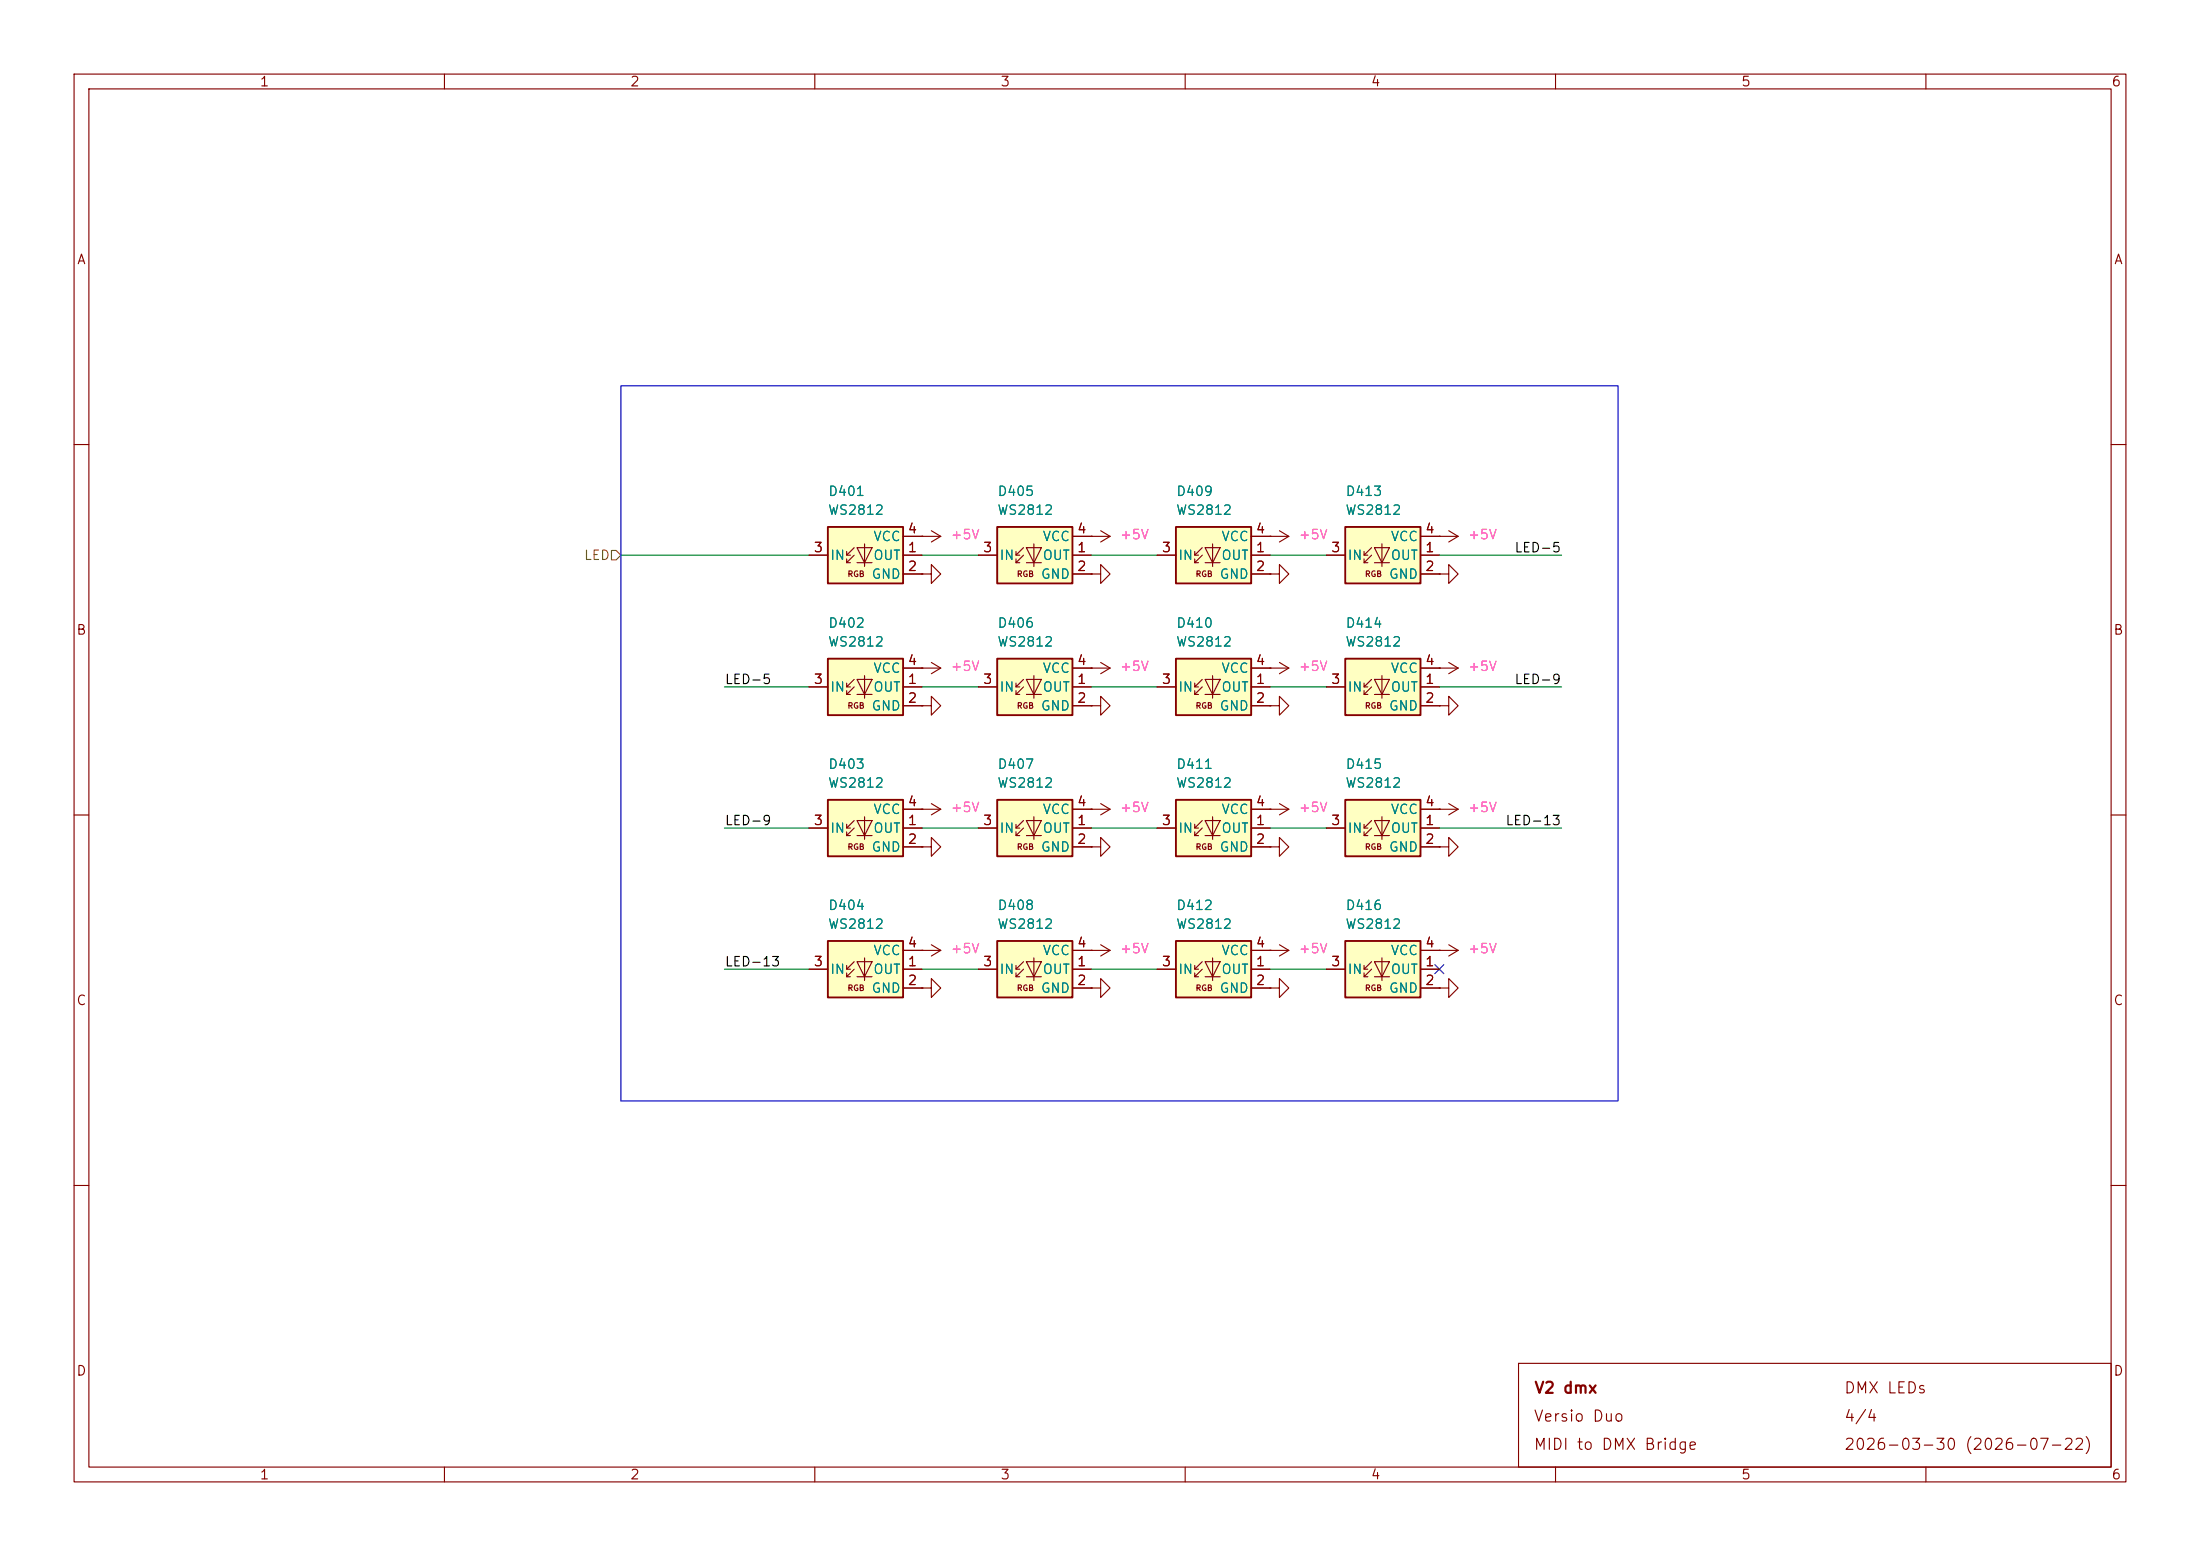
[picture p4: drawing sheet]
<svg xmlns="http://www.w3.org/2000/svg" width="297mm" height="210mm" viewBox="0 0 297 210" stroke-linecap="round" stroke-linejoin="round" font-family="sans-serif">
<g fill="none" stroke="#840000" stroke-width=".15">
<path d="M10 10h277v190h-277zM12 12h273v186h-273zM60 10v2M110 10v2M160 10v2M210 10v2M260 10v2M10 60h2M124.5 72.4h.1M124.5 77.5h1.2v-1.3l1.3 1.3-1.3 1.2v-1.2M124.5 77.5h.1M124.5 72.4h2.5"/>
<path d="M125.7 71.6l1.3 .8M127 72.4l-1.3 .8M147.3 72.4h.1M147.3 72.4h2.6M148.6 71.6l1.3 .8M149.9 72.4l-1.3 .8M285 60h2M10 110h2M285 110h2M194.3 128.3h.1M194.3 128.3h2.5M195.6 127.5l1.2 .8"/>
<path d="M196.8 128.3l-1.2 .7M10 160h2M285 160h2M60 198v2M110 198v2M160 198v2M205 184h80v14h-80zM210 198v2M260 198v2"/>
</g>
<path d="M111.8 88.9h10.1v7.6h-10.1z" fill="#ffffc2"/>
<path d="M111.8 88.9h10.1v7.6h-10.1z" fill="none" stroke="#840000" stroke-width=".25"/>
<path d="M109.2 92.7h2.6M114.3 92.7h.5M114.3 93.7h.5M115.3 91.7l-1 1v-.5M115.3 92.7l-1 1v-.5M115.7 91.7h2l-1 2zM115.7 93.7h2M116.7 91.2v3M121.9 92.7h2.6M121.9 95.3h2.6M121.9 90.2h2.6" fill="none" stroke="#840000" stroke-width=".15"/>
<path d="M181.6 108h10.2v7.6h-10.2z" fill="#ffffc2"/>
<path d="M181.6 108h10.2v7.6h-10.2z" fill="none" stroke="#840000" stroke-width=".25"/>
<g fill="none" stroke="#840000" stroke-width=".15">
<path d="M147.3 95.3h1.3v-1.3l1.3 1.3-1.3 1.2v-1.2M147.3 95.3h.1M179.1 111.8h2.5M184.1 111.8h.6M184.1 112.8h.6M185.2 110.7l-1.1 1.1v-.5M185.2 111.8l-1.1 1v-.5M185.5 110.7h2.1l-1 2.1zM185.5 112.8h2.1M186.6 110.2v3.1M191.8 111.8h2.5M191.8 114.3h2.5"/>
<path d="M191.8 109.2h2.5"/>
</g>
<path d="M134.6 88.9h10.2v7.6h-10.2z" fill="#ffffc2"/>
<path d="M134.6 88.9h10.2v7.6h-10.2z" fill="none" stroke="#840000" stroke-width=".25"/>
<g fill="none" stroke="#840000" stroke-width=".15">
<path d="M132.1 92.7h2.5M137.2 92.7h.5M137.2 93.7h.5M138.2 91.7l-1 1v-.5M138.2 92.7l-1 1v-.5M138.6 91.7h2l-1 2zM138.6 93.7h2M139.6 91.2v3M144.8 92.7h2.5M144.8 95.3h2.5M144.8 90.2h5.1M147.3 90.2h.1"/>
<path d="M148.6 89.4l1.3 .8M149.9 90.2l-1.3 .7M171.4 109.2h.1M171.4 109.2h2.6M172.7 108.5l1.3 .7M174 109.2l-1.3 .8"/>
</g>
<path d="M181.6 88.9h10.2v7.6h-10.2z" fill="#ffffc2"/>
<path d="M181.6 88.9h10.2v7.6h-10.2z" fill="none" stroke="#840000" stroke-width=".25"/>
<g fill="none" stroke="#840000" stroke-width=".15">
<path d="M147.3 77.5h1.3v-1.3l1.3 1.3-1.3 1.2v-1.2M147.3 77.5h.1M179.1 92.7h2.5M184.1 92.7h.6M184.1 93.7h.6M185.2 91.7l-1.1 1v-.5M185.2 92.7l-1.1 1v-.5M185.5 91.7h2.1l-1 2zM185.5 93.7h2.1M186.6 91.2v3M191.8 92.7h2.5M191.8 95.3h2.5"/>
<path d="M191.8 90.2h2.5"/>
</g>
<path d="M158.7 88.9h10.2v7.6h-10.2z" fill="#ffffc2"/>
<path d="M158.7 88.9h10.2v7.6h-10.2z" fill="none" stroke="#840000" stroke-width=".25"/>
<g fill="none" stroke="#840000" stroke-width=".15">
<path d="M156.2 92.7h2.5M161.3 92.7h.5M161.3 93.7h.5M162.3 91.7l-1 1v-.5M162.3 92.7l-1 1v-.5M162.7 91.7h2l-1 2zM162.7 93.7h2M163.7 91.2v3M168.9 92.7h2.5M168.9 95.3h2.5M168.9 90.2h2.5M147.3 114.3h1.3v-1.3l1.3 1.3-1.3 1.3v-1.3"/>
<path d="M147.3 114.3h.1M147.3 133.4h1.3v-1.3l1.3 1.3-1.3 1.2v-1.2M147.3 133.4h.1"/>
</g>
<path d="M158.7 108h10.2v7.6h-10.2z" fill="#ffffc2"/>
<path d="M158.7 108h10.2v7.6h-10.2z" fill="none" stroke="#840000" stroke-width=".25"/>
<g fill="none" stroke="#840000" stroke-width=".15">
<path d="M147.3 109.2h.1M147.3 109.2h2.6M148.6 108.5l1.3 .7M149.9 109.2l-1.3 .8M156.2 111.8h2.5M161.3 111.8h.5M161.3 112.8h.5M162.3 110.7l-1 1.1v-.5M162.3 111.8l-1 1v-.5M162.7 110.7h2l-1 2.1zM162.7 112.8h2M163.7 110.2v3.1"/>
<path d="M168.9 111.8h2.5M168.9 114.3h2.5M168.9 109.2h2.5M147.3 128.3h.1M147.3 128.3h2.6M148.6 127.5l1.3 .8M149.9 128.3l-1.3 .7"/>
</g>
<path d="M158.7 127h10.2v7.6h-10.2z" fill="#ffffc2"/>
<path d="M158.7 127h10.2v7.6h-10.2z" fill="none" stroke="#840000" stroke-width=".25"/>
<g fill="none" stroke="#840000" stroke-width=".15">
<path d="M124.5 133.4h1.2v-1.3l1.3 1.3-1.3 1.2v-1.2M124.5 133.4h.1M156.2 130.8h2.5M161.3 130.8h.5M161.3 131.8h.5M162.3 129.8l-1 1v-.5M162.3 130.8l-1 1v-.5M162.7 129.8h2l-1 2zM162.7 131.8h2M163.7 129.3v3M168.9 130.8h2.5M168.9 133.4h2.5"/>
<path d="M168.9 128.3h2.5"/>
</g>
<path d="M111.8 127h10.1v7.6h-10.1z" fill="#ffffc2"/>
<path d="M111.8 127h10.1v7.6h-10.1z" fill="none" stroke="#840000" stroke-width=".25"/>
<path d="M109.2 130.8h2.6M114.3 130.8h.5M114.3 131.8h.5M115.3 129.8l-1 1v-.5M115.3 130.8l-1 1v-.5M115.7 129.8h2l-1 2zM115.7 131.8h2M116.7 129.3v3M121.9 130.8h2.6M121.9 133.4h2.6M121.9 128.3h2.6" fill="none" stroke="#840000" stroke-width=".15"/>
<path d="M134.6 108h10.2v7.6h-10.2z" fill="#ffffc2"/>
<path d="M134.6 108h10.2v7.6h-10.2z" fill="none" stroke="#840000" stroke-width=".25"/>
<g fill="none" stroke="#840000" stroke-width=".15">
<path d="M194.3 72.4h.1M194.3 72.4h2.5M195.6 71.6l1.2 .8M196.8 72.4l-1.2 .8M124.5 109.2h.1M124.5 109.2h2.5M125.7 108.5l1.3 .7M127 109.2l-1.3 .8M132.1 111.8h2.5M137.2 111.8h.5M137.2 112.8h.5M138.2 110.7l-1 1.1v-.5"/>
<path d="M138.2 111.8l-1 1v-.5M138.6 110.7h2l-1 2.1zM138.6 112.8h2M139.6 110.2v3.1M144.8 111.8h2.5M144.8 114.3h2.5M144.8 109.2h2.5M124.5 128.3h.1M124.5 128.3h2.5M125.7 127.5l1.3 .8M127 128.3l-1.3 .7"/>
</g>
<path d="M134.6 127h10.2v7.6h-10.2z" fill="#ffffc2"/>
<path d="M134.6 127h10.2v7.6h-10.2z" fill="none" stroke="#840000" stroke-width=".25"/>
<path d="M132.1 130.8h2.5M137.2 130.8h.5M137.2 131.8h.5M138.2 129.8l-1 1v-.5M138.2 130.8l-1 1v-.5M138.6 129.8h2l-1 2zM138.6 131.8h2M139.6 129.3v3M144.8 130.8h2.5M144.8 133.4h2.5M144.8 128.3h2.5" fill="none" stroke="#840000" stroke-width=".15"/>
<path d="M111.8 108h10.1v7.6h-10.1z" fill="#ffffc2"/>
<path d="M111.8 108h10.1v7.6h-10.1z" fill="none" stroke="#840000" stroke-width=".25"/>
<g fill="none" stroke="#840000" stroke-width=".15">
<path d="M124.5 90.2h.1M124.5 90.2h2.5M125.7 89.4l1.3 .8M127 90.2l-1.3 .7M171.4 95.3h1.3v-1.3l1.3 1.3-1.3 1.2v-1.2M171.4 95.3h.1M109.2 111.8h2.6M114.3 111.8h.5M114.3 112.8h.5M115.3 110.7l-1 1.1v-.5M115.3 111.8l-1 1v-.5M115.7 110.7h2l-1 2.1z"/>
<path d="M115.7 112.8h2M116.7 110.2v3.1M121.9 111.8h2.6M121.9 114.3h2.6M121.9 109.2h2.6"/>
</g>
<path d="M181.6 71.1h10.2v7.6h-10.2z" fill="#ffffc2"/>
<path d="M181.6 71.1h10.2v7.6h-10.2z" fill="none" stroke="#840000" stroke-width=".25"/>
<g fill="none" stroke="#840000" stroke-width=".15">
<path d="M179.1 74.9h2.5M184.1 74.9h.6M184.1 75.9h.6M185.2 73.9l-1.1 1v-.5M185.2 74.9l-1.1 1v-.5M185.5 73.9h2.1l-1 2zM185.5 75.9h2.1M186.6 73.4v3.1M191.8 74.9h2.5M191.8 77.5h2.5M191.8 72.4h2.5M124.5 95.3h1.2v-1.3l1.3 1.3-1.3 1.2v-1.2"/>
<path d="M124.5 95.3h.1M124.5 114.3h1.2v-1.3l1.3 1.3-1.3 1.3v-1.3M124.5 114.3h.1M171.4 114.3h1.3v-1.3l1.3 1.3-1.3 1.3v-1.3M171.4 114.3h.1M171.4 128.3h.1M171.4 128.3h2.6M172.7 127.5l1.3 .8M174 128.3l-1.3 .7M194.3 133.4h1.3v-1.3l1.2 1.3-1.2 1.2v-1.2M194.3 133.4h.1"/>
</g>
<path d="M181.6 127h10.2v7.6h-10.2z" fill="#ffffc2"/>
<path d="M181.6 127h10.2v7.6h-10.2z" fill="none" stroke="#840000" stroke-width=".25"/>
<g fill="none" stroke="#840000" stroke-width=".15">
<path d="M171.4 72.4h.1M171.4 77.5h1.3v-1.3l1.3 1.3-1.3 1.2v-1.2M171.4 77.5h.1M171.4 72.4h2.6M172.7 71.6l1.3 .8M174 72.4l-1.3 .8M171.4 90.2h.1M171.4 90.2h2.6M172.7 89.4l1.3 .8M174 90.2l-1.3 .7M194.3 114.3h1.3v-1.3l1.2 1.3-1.2 1.3v-1.3M194.3 114.3h.1"/>
<path d="M171.4 133.4h1.3v-1.3l1.3 1.3-1.3 1.2v-1.2M171.4 133.4h.1M179.1 130.8h2.5M184.1 130.8h.6M184.1 131.8h.6M185.2 129.8l-1.1 1v-.5M185.2 130.8l-1.1 1v-.5M185.5 129.8h2.1l-1 2zM185.5 131.8h2.1M186.6 129.3v3M191.8 130.8h2.5M191.8 133.4h2.5"/>
<path d="M191.8 128.3h2.5"/>
</g>
<path d="M158.7 71.1h10.2v7.6h-10.2z" fill="#ffffc2"/>
<path d="M158.7 71.1h10.2v7.6h-10.2z" fill="none" stroke="#840000" stroke-width=".25"/>
<path d="M156.2 74.9h2.5M161.3 74.9h.5M161.3 75.9h.5M162.3 73.9l-1 1v-.5M162.3 74.9l-1 1v-.5M162.7 73.9h2l-1 2zM162.7 75.9h2M163.7 73.4v3.1M168.9 74.9h2.5M168.9 77.5h2.5M168.9 72.4h2.5" fill="none" stroke="#840000" stroke-width=".15"/>
<path d="M134.6 71.1h10.2v7.6h-10.2z" fill="#ffffc2"/>
<path d="M134.6 71.1h10.2v7.6h-10.2z" fill="none" stroke="#840000" stroke-width=".25"/>
<path d="M132.1 74.9h2.5M137.2 74.9h.5M137.2 75.9h.5M138.2 73.9l-1 1v-.5M138.2 74.9l-1 1v-.5M138.6 73.9h2l-1 2zM138.6 75.9h2M139.6 73.4v3.1M144.8 74.9h2.5M144.8 77.5h2.5M144.8 72.4h2.5" fill="none" stroke="#840000" stroke-width=".15"/>
<path d="M111.8 71.1h10.1v7.6h-10.1z" fill="#ffffc2"/>
<path d="M111.8 71.1h10.1v7.6h-10.1z" fill="none" stroke="#840000" stroke-width=".25"/>
<g fill="none" stroke="#840000" stroke-width=".15">
<path d="M109.2 74.9h2.6M114.3 74.9h.5M114.3 75.9h.5M115.3 73.9l-1 1v-.5M115.3 74.9l-1 1v-.5M115.7 73.9h2l-1 2zM115.7 75.9h2M116.7 73.4v3.1M121.9 74.9h2.6M121.9 77.5h2.6M121.9 72.4h2.6M124.5 77.5h.1"/>
<path d="M124.5 72.4h.1M132.1 74.9h2.5M144.8 74.9h2.5M144.8 77.5h2.5M144.8 72.4h2.5M147.3 77.5h.1M147.3 72.4h.1M156.2 74.9h2.5M168.9 74.9h2.5M168.9 77.5h2.5M168.9 72.4h2.5M171.4 77.5h.1"/>
<path d="M171.4 72.4h.1M179.1 74.9h2.5M191.8 74.9h2.5M191.8 77.5h2.5M191.8 72.4h2.5M194.3 77.5h1.3v-1.3l1.2 1.3-1.2 1.2v-1.2M194.3 77.5h.1M194.3 72.4h.1M109.2 92.7h2.6M121.9 90.2h2.6M121.9 92.7h2.6M121.9 95.3h2.6"/>
<path d="M124.5 90.2h.1M124.5 95.3h.1M132.1 92.7h2.5M144.8 90.2h2.5M144.8 92.7h2.5M144.8 95.3h2.5M147.3 95.3h.1M147.3 90.2h.1M156.2 92.7h2.5M168.9 90.2h2.5M168.9 92.7h2.5M168.9 95.3h2.5"/>
<path d="M171.4 90.2h.1M171.4 95.3h.1M179.1 92.7h2.5M191.8 90.2h5M191.8 92.7h2.5M191.8 95.3h2.5M194.3 90.2h.1M194.3 95.3h1.3v-1.3l1.2 1.3-1.2 1.2v-1.2M194.3 95.3h.1M195.6 89.4l1.2 .8M196.8 90.2l-1.2 .7M109.2 111.8h2.6"/>
<path d="M121.9 109.2h2.6M121.9 111.8h2.6M121.9 114.3h2.6M124.5 109.2h.1M124.5 114.3h.1M132.1 111.8h2.5M144.8 109.2h2.5M144.8 111.8h2.5M144.8 114.3h2.5M147.3 114.3h.1M147.3 109.2h.1M156.2 111.8h2.5"/>
<path d="M168.9 109.2h2.5M168.9 111.8h2.5M168.9 114.3h2.5M171.4 114.3h.1M171.4 109.2h.1M179.1 111.8h2.5M191.8 109.2h5M191.8 111.8h2.5M191.8 114.3h2.5M194.3 109.2h.1M194.3 114.3h.1M195.6 108.5l1.2 .7"/>
<path d="M196.8 109.2l-1.2 .8M109.2 130.8h2.6M121.9 130.8h2.6M121.9 133.4h2.6M121.9 128.3h2.6M124.5 133.4h.1M124.5 128.3h.1M132.1 130.8h2.5M144.8 130.8h2.5M144.8 133.4h2.5M144.8 128.3h2.5M147.3 133.4h.1"/>
<path d="M147.3 128.3h.1M156.2 130.8h2.5M168.9 130.8h2.5M168.9 133.4h2.5M168.9 128.3h2.5M171.4 133.4h.1M171.4 128.3h.1M179.1 130.8h2.5M191.8 130.8h2.5M191.8 133.4h2.5M191.8 128.3h2.5M194.3 133.4h.1"/>
<path d="M194.3 128.3h.1"/>
</g>
<path d="M82.5 74.3h.7l.6 .6-.6 .7h-.7z" fill="none" stroke="#848400" stroke-width=".15"/>
<g fill="none" stroke="#008400" stroke-width=".15">
<path d="M83.8 74.9h25.4M124.5 74.9h7.6M147.3 74.9h8.9M171.4 74.9h7.7M194.3 74.9h16.5M97.8 92.7h11.4M124.5 92.7h7.6M147.3 92.7h8.9M171.4 92.7h7.7M194.3 92.7h16.5M97.8 111.8h11.4M124.5 111.8h7.6"/>
<path d="M147.3 111.8h8.9M171.4 111.8h7.7M194.3 111.8h16.5M97.8 130.8h11.4M124.5 130.8h7.6M147.3 130.8h8.9M171.4 130.8h7.7"/>
</g>
<path d="M193.7 130.2l1.2 1.2M194.9 130.2l-1.2 1.2" fill="none" stroke="#000084" stroke-width=".15"/>
<path d="M83.8 52.1h134.6v96.5h-134.6z" fill="none" stroke="#0000c2" stroke-width=".15"/>
<g font-size="1.5" fill="#840000">
<text x="207" y="188.4">V2 dmx</text>
<text x="248.9" y="188.4">DMX LEDs</text>
<text x="206.9" y="192.3">Versio Duo</text>
<text x="206.9" y="196.1">MIDI to DMX Bridge</text>
<text x="248.9" y="196.1">2026-03-30 (2026-07-22)</text>
<text x="248.9" y="192.3">4/4</text>
</g>
<g font-size="1.3" fill="#840000">
<text x="35" y="12">1</text>
<text x="85" y="12">2</text>
<text x="135" y="12">3</text>
<text x="185" y="12">4</text>
<text x="235" y="12">5</text>
<text x="285" y="12">6</text>
<text x="10.3" y="36">A</text>
<text x="285.3" y="36">A</text>
<text x="109.8" y="74.8">3</text>
<text x="122.5" y="74.8">1</text>
<text x="122.5" y="77.4">2</text>
<text x="122.5" y="72.3">4</text>
<text x="132.6" y="74.8">3</text>
<text x="145.3" y="74.8">1</text>
<text x="145.3" y="77.4">2</text>
<text x="145.3" y="72.3">4</text>
<text x="156.7" y="74.8">3</text>
<text x="169.4" y="74.8">1</text>
<text x="169.4" y="77.4">2</text>
<text x="169.4" y="72.3">4</text>
<text x="179.6" y="74.8">3</text>
<text x="192.3" y="74.8">1</text>
<text x="192.3" y="77.4">2</text>
<text x="192.3" y="72.3">4</text>
<text x="10.2" y="86">B</text>
<text x="285.2" y="86">B</text>
<text x="109.8" y="92.6">3</text>
<text x="122.5" y="92.6">1</text>
<text x="122.5" y="95.2">2</text>
<text x="122.5" y="90.1">4</text>
<text x="132.6" y="92.6">3</text>
<text x="145.3" y="92.6">1</text>
<text x="145.3" y="95.2">2</text>
<text x="145.3" y="90.1">4</text>
<text x="156.7" y="92.6">3</text>
<text x="169.4" y="92.6">1</text>
<text x="169.4" y="95.2">2</text>
<text x="169.4" y="90.1">4</text>
<text x="179.6" y="92.6">3</text>
<text x="192.3" y="92.6">1</text>
<text x="192.3" y="95.2">2</text>
<text x="192.3" y="90.1">4</text>
<text x="109.8" y="111.7">3</text>
<text x="122.5" y="111.7">1</text>
<text x="122.5" y="109.1">4</text>
<text x="132.6" y="111.7">3</text>
<text x="145.3" y="111.7">1</text>
<text x="145.3" y="109.1">4</text>
<text x="156.7" y="111.7">3</text>
<text x="169.4" y="111.7">1</text>
<text x="169.4" y="109.1">4</text>
<text x="179.6" y="111.7">3</text>
<text x="192.3" y="111.7">1</text>
<text x="192.3" y="109.1">4</text>
<text x="122.5" y="114.2">2</text>
<text x="145.3" y="114.2">2</text>
<text x="169.4" y="114.2">2</text>
<text x="192.3" y="114.2">2</text>
<text x="109.8" y="130.7">3</text>
<text x="122.5" y="130.7">1</text>
<text x="122.5" y="128.2">4</text>
<text x="132.6" y="130.7">3</text>
<text x="145.3" y="130.7">1</text>
<text x="145.3" y="128.2">4</text>
<text x="156.7" y="130.7">3</text>
<text x="169.4" y="130.7">1</text>
<text x="169.4" y="128.2">4</text>
<text x="179.6" y="130.7">3</text>
<text x="192.3" y="130.7">1</text>
<text x="192.3" y="128.2">4</text>
<text x="10.2" y="136">C</text>
<text x="122.5" y="133.3">2</text>
<text x="145.3" y="133.3">2</text>
<text x="169.4" y="133.3">2</text>
<text x="192.3" y="133.3">2</text>
<text x="285.2" y="136">C</text>
<text x="10.2" y="186">D</text>
<text x="285.2" y="186">D</text>
<text x="35" y="200">1</text>
<text x="85" y="200">2</text>
<text x="135" y="200">3</text>
<text x="185" y="200">4</text>
<text x="235" y="200">5</text>
<text x="285" y="200">6</text>
</g>
<g font-size="1.3" fill="#008484">
<text x="111.7" y="69.8">WS2812</text>
<text x="111.7" y="67.3">D401</text>
<text x="134.6" y="69.8">WS2812</text>
<text x="134.6" y="67.3">D405</text>
<text x="158.7" y="69.8">WS2812</text>
<text x="158.7" y="67.3">D409</text>
<text x="181.5" y="69.8">WS2812</text>
<text x="181.6" y="67.3">D413</text>
<text x="112" y="75.9">IN</text>
<text x="117.8" y="75.9">OUT</text>
<text x="117.8" y="73.4">VCC</text>
<text x="134.8" y="75.9">IN</text>
<text x="140.7" y="75.9">OUT</text>
<text x="140.7" y="73.4">VCC</text>
<text x="159" y="75.9">IN</text>
<text x="164.8" y="75.9">OUT</text>
<text x="164.8" y="73.4">VCC</text>
<text x="181.8" y="75.9">IN</text>
<text x="187.7" y="75.9">OUT</text>
<text x="187.7" y="73.4">VCC</text>
<text x="117.6" y="78.4">GND</text>
<text x="140.4" y="78.4">GND</text>
<text x="164.6" y="78.4">GND</text>
<text x="187.4" y="78.4">GND</text>
<text x="111.7" y="87.6">WS2812</text>
<text x="111.7" y="85">D402</text>
<text x="134.6" y="87.6">WS2812</text>
<text x="134.6" y="85">D406</text>
<text x="158.7" y="87.6">WS2812</text>
<text x="158.7" y="85">D410</text>
<text x="181.5" y="87.6">WS2812</text>
<text x="181.6" y="85">D414</text>
<text x="112" y="93.7">IN</text>
<text x="117.8" y="93.7">OUT</text>
<text x="117.8" y="91.1">VCC</text>
<text x="134.8" y="93.7">IN</text>
<text x="140.7" y="93.7">OUT</text>
<text x="140.7" y="91.1">VCC</text>
<text x="159" y="93.7">IN</text>
<text x="164.8" y="93.7">OUT</text>
<text x="164.8" y="91.1">VCC</text>
<text x="181.8" y="93.7">IN</text>
<text x="187.7" y="93.7">OUT</text>
<text x="187.7" y="91.1">VCC</text>
<text x="117.6" y="96.2">GND</text>
<text x="140.4" y="96.2">GND</text>
<text x="164.6" y="96.2">GND</text>
<text x="187.4" y="96.2">GND</text>
<text x="111.7" y="106.6">WS2812</text>
<text x="111.7" y="104.1">D403</text>
<text x="134.6" y="106.6">WS2812</text>
<text x="134.6" y="104.1">D407</text>
<text x="158.7" y="106.6">WS2812</text>
<text x="158.7" y="104.1">D411</text>
<text x="181.5" y="106.6">WS2812</text>
<text x="181.6" y="104.1">D415</text>
<text x="112" y="112.7">IN</text>
<text x="117.8" y="112.7">OUT</text>
<text x="117.8" y="110.2">VCC</text>
<text x="134.8" y="112.7">IN</text>
<text x="140.7" y="112.7">OUT</text>
<text x="140.7" y="110.2">VCC</text>
<text x="159" y="112.7">IN</text>
<text x="164.8" y="112.7">OUT</text>
<text x="164.8" y="110.2">VCC</text>
<text x="181.8" y="112.7">IN</text>
<text x="187.7" y="112.7">OUT</text>
<text x="187.7" y="110.2">VCC</text>
<text x="117.6" y="115.3">GND</text>
<text x="140.4" y="115.3">GND</text>
<text x="164.6" y="115.3">GND</text>
<text x="187.4" y="115.3">GND</text>
<text x="111.7" y="125.7">WS2812</text>
<text x="111.7" y="123.1">D404</text>
<text x="134.6" y="125.7">WS2812</text>
<text x="134.6" y="123.1">D408</text>
<text x="158.7" y="125.7">WS2812</text>
<text x="158.7" y="123.1">D412</text>
<text x="181.5" y="125.7">WS2812</text>
<text x="181.6" y="123.1">D416</text>
<text x="112" y="131.8">IN</text>
<text x="117.8" y="131.8">OUT</text>
<text x="117.8" y="129.2">VCC</text>
<text x="134.8" y="131.8">IN</text>
<text x="140.7" y="131.8">OUT</text>
<text x="140.7" y="129.2">VCC</text>
<text x="159" y="131.8">IN</text>
<text x="164.8" y="131.8">OUT</text>
<text x="164.8" y="129.2">VCC</text>
<text x="181.8" y="131.8">IN</text>
<text x="187.7" y="131.8">OUT</text>
<text x="187.7" y="129.2">VCC</text>
<text x="117.6" y="134.3">GND</text>
<text x="140.4" y="134.3">GND</text>
<text x="164.6" y="134.3">GND</text>
<text x="187.4" y="134.3">GND</text>
</g>
<text font-size="1.3" fill="#848400" x="78.7" y="75.9">LED</text>
<g font-size="1.3" fill="#ff5cbb">
<text x="128.2" y="73.1">+5V</text>
<text x="151.1" y="73.1">+5V</text>
<text x="175.2" y="73.1">+5V</text>
<text x="198.1" y="73.1">+5V</text>
<text x="128.2" y="90.9">+5V</text>
<text x="151.1" y="90.9">+5V</text>
<text x="175.2" y="90.9">+5V</text>
<text x="198.1" y="90.9">+5V</text>
<text x="128.2" y="109.9">+5V</text>
<text x="151.1" y="109.9">+5V</text>
<text x="175.2" y="109.9">+5V</text>
<text x="198.1" y="109.9">+5V</text>
<text x="128.2" y="129">+5V</text>
<text x="151.1" y="129">+5V</text>
<text x="175.2" y="129">+5V</text>
<text x="198.1" y="129">+5V</text>
</g>
<g font-size="1.3">
<text x="204.4" y="74.9">LED-5</text>
<text x="97.8" y="92.6">LED-5</text>
<text x="204.4" y="92.6">LED-9</text>
<text x="97.8" y="111.7">LED-9</text>
<text x="203.2" y="111.7">LED-13</text>
<text x="97.8" y="130.7">LED-13</text>
</g>
<g font-size=".8" fill="#840000">
<text x="114.4" y="78">RGB</text>
<text x="137.2" y="78">RGB</text>
<text x="161.3" y="78">RGB</text>
<text x="184.2" y="78">RGB</text>
<text x="114.4" y="95.8">RGB</text>
<text x="137.2" y="95.8">RGB</text>
<text x="161.3" y="95.8">RGB</text>
<text x="184.2" y="95.8">RGB</text>
<text x="114.4" y="114.9">RGB</text>
<text x="137.2" y="114.9">RGB</text>
<text x="161.3" y="114.9">RGB</text>
<text x="184.2" y="114.9">RGB</text>
<text x="114.4" y="133.9">RGB</text>
<text x="137.2" y="133.9">RGB</text>
<text x="161.3" y="133.9">RGB</text>
<text x="184.2" y="133.9">RGB</text>
</g>
</svg>
